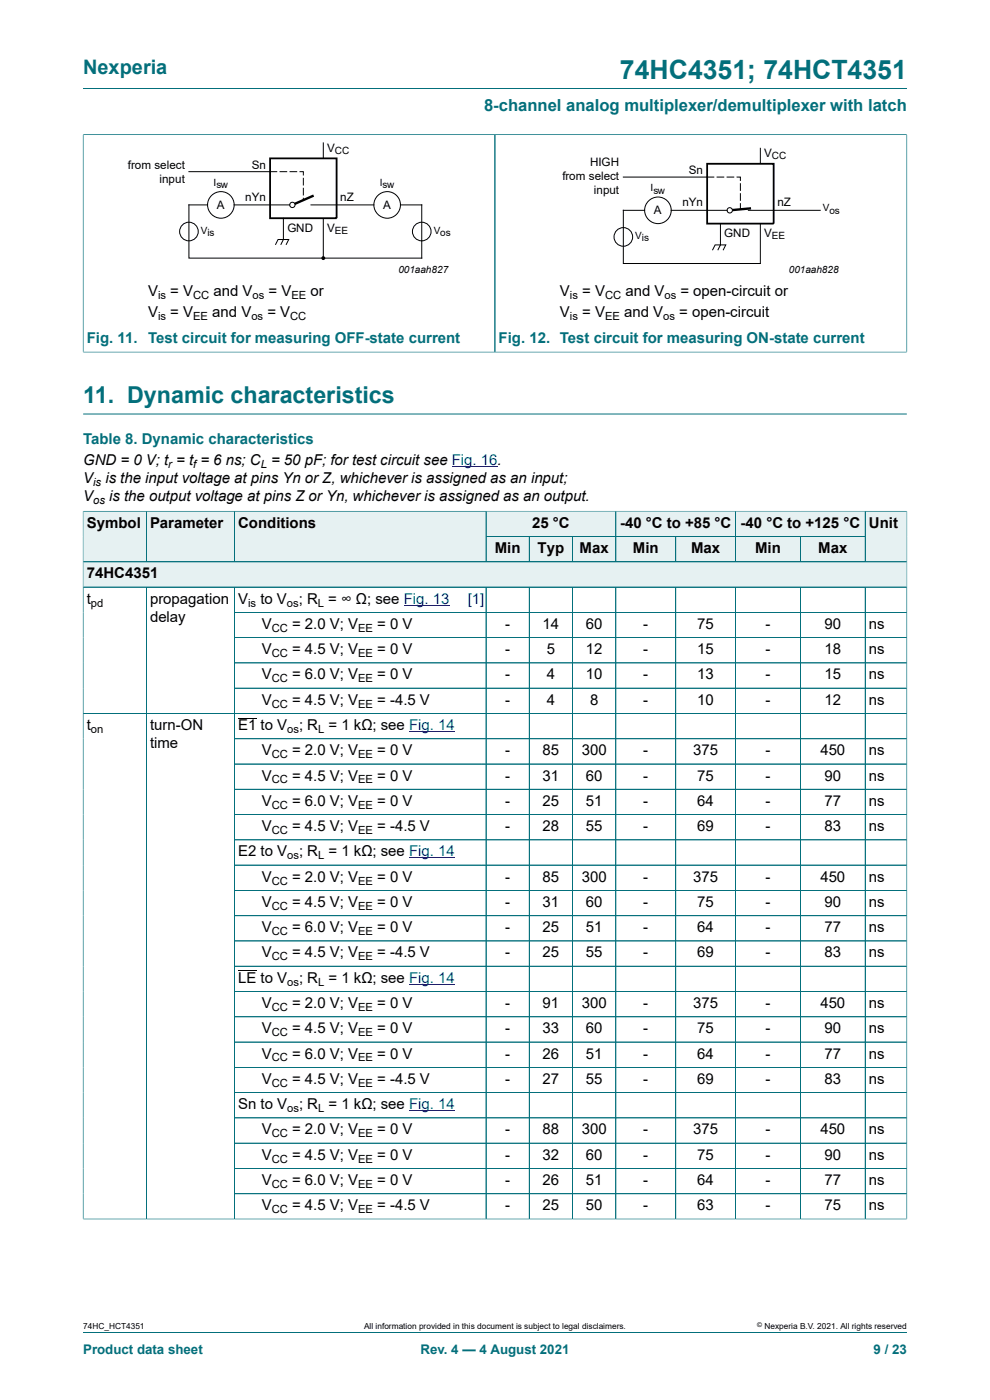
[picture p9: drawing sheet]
<svg xmlns="http://www.w3.org/2000/svg" width="210mm" height="297mm" viewBox="0 0 210 297" stroke-linecap="round" stroke-linejoin="round" font-family="sans-serif">
<path d="M17.6 18.8h174.8M17.6 28.6h87.4v46.1h-87.4M17.6 28.5v46.3" fill="none" stroke="#036f7b" stroke-width=".21"/>
<path d="M66.5 41.5l-4.5 2" fill="none" stroke="#000" stroke-width=".51"/>
<circle cx="62" cy="43.5" r=".56" fill="#fff"/>
<g fill="none" stroke="#000" stroke-width=".21">
<path d="M40.1 36.4h18.6M59.4 36.4h1.4M61.5 36.4h1.4M63.6 36.4h.7v.7M64.3 37.8v1.4M64.3 39.9v1.5M68.6 30.2v3.4M44 43.5h-3.9v11.3h49.4v-11.3h-4.6M49.7 43.5h11.8M58.4 51.9l.6-1.1h2.2l-.5 1.1M60.1 46.3v4.5l-.6 1.1M64.3 42.1v.2"/>
<path d="M66 43.5h13.3M68.6 46.3v8.5"/>
<circle cx="40.1" cy="49.1" r="1.98"/>
<circle cx="46.9" cy="43.5" r="2.81"/>
<circle cx="62" cy="43.5" r=".56"/>
<circle cx="82.1" cy="43.5" r="2.81"/>
<circle cx="89.5" cy="49.1" r="1.98"/>
<circle cx="139.6" cy="44.6" r="2.81"/>
</g>
<circle cx="68.6" cy="54.8" r=".28" fill="#000"/>
<circle cx="68.6" cy="54.8" r=".28" fill="none" stroke="#000" stroke-width=".25"/>
<path d="M57.3 33.6h14.1v12.7h-14.1z" fill="none" stroke="#000" stroke-width=".38"/>
<path d="M192.4 28.5v46.3M192.4 28.6h-87.4v46.1h87.4" fill="none" stroke="#036f7b" stroke-width=".21"/>
<path d="M159.3 44.2l-4.5 .4" fill="none" stroke="#000" stroke-width=".51"/>
<circle cx="154.8" cy="44.6" r=".56" fill="#fff"/>
<g fill="none" stroke="#000" stroke-width=".21">
<path d="M132.2 37.6h19.2M152.1 37.6h1.4M154.2 37.6h1.4M156.3 37.6h.8v.7M157.1 39v1.4M161.3 31.4v3.3M136.7 44.6h-4.5v11.3h29.1v-8.5M142.4 44.6h11.8M151.1 53.1l.6-1.1h2.2l-.5 1.1M152.8 47.4v4.6l-.5 1.1M157.1 41.1v1.4M157.1 43.2v1.1"/>
<path d="M158.7 44.6h15.3"/>
<circle cx="132.2" cy="50.3" r="1.98"/>
<circle cx="154.8" cy="44.6" r=".56"/>
</g>
<path d="M150 34.7h14.1v12.7h-14.1z" fill="none" stroke="#000" stroke-width=".38"/>
<path d="M17.6 28.6v46M17.7 28.6h174.6M105 28.6v46M192.4 28.6v46M17.7 74.7h174.6M17.6 87.8h174.8M103.1 108.5h27.5v5.3h-27.5z" fill="none" stroke="#036f7b" stroke-width=".21"/>
<path d="M95.8 99h9.7" fill="none" stroke="#00f" stroke-width=".21"/>
<path d="M103.2 108.5h27.4v5.3h-27.4z" fill="#e6f1f2"/>
<path d="M130.6 108.5h25.4v5.3h-25.4z" fill="none" stroke="#036f7b" stroke-width=".21"/>
<path d="M130.7 108.5h25.3v5.3h-25.3z" fill="#e6f1f2"/>
<path d="M156 108.5h27.5v5.3h-27.5z" fill="none" stroke="#036f7b" stroke-width=".21"/>
<path d="M156.1 108.5h27.4v5.3h-27.4z" fill="#e6f1f2"/>
<path d="M17.6 108.4v10.8h13.4v-10.7h-13.4" fill="none" stroke="#036f7b" stroke-width=".21"/>
<path d="M17.7 108.5h13.3v10.6h-13.3z" fill="#e6f1f2"/>
<path d="M31 108.5h18.7v10.7h-18.7z" fill="none" stroke="#036f7b" stroke-width=".21"/>
<path d="M31.1 108.5h18.6v10.6h-18.6z" fill="#e6f1f2"/>
<path d="M102 108.5h-52.3v10.7h52.3" fill="none" stroke="#036f7b" stroke-width=".21"/>
<path d="M49.8 108.5h52.2v10.6h-52.2z" fill="#e6f1f2"/>
<path d="M102 108.5h1.1v10.7h-1.1" fill="none" stroke="#036f7b" stroke-width=".21"/>
<g fill="#e6f1f2">
<path d="M102 108.5h1v10.6h-1z"/>
<path d="M103.2 113.9h9v5.2h-9z"/>
</g>
<path d="M103.1 113.8h9.2v5.4h-9.2z" fill="none" stroke="#036f7b" stroke-width=".21"/>
<path d="M112.4 113.9h9v5.2h-9z" fill="#e6f1f2"/>
<path d="M112.3 113.8h9.2v5.4h-9.2z" fill="none" stroke="#036f7b" stroke-width=".21"/>
<path d="M121.5 113.9h9.1v5.2h-9.1z" fill="#e6f1f2"/>
<path d="M121.5 113.8h9.1v5.4h-9.1z" fill="none" stroke="#036f7b" stroke-width=".21"/>
<path d="M130.7 113.9h12.6v5.2h-12.6z" fill="#e6f1f2"/>
<path d="M130.6 113.8h12.7v5.4h-12.7z" fill="none" stroke="#036f7b" stroke-width=".21"/>
<path d="M143.4 113.9h12.6v5.2h-12.6z" fill="#e6f1f2"/>
<path d="M143.3 113.8h12.7v5.4h-12.7z" fill="none" stroke="#036f7b" stroke-width=".21"/>
<path d="M156.1 113.9h13.6v5.2h-13.6z" fill="#e6f1f2"/>
<path d="M156 113.8h13.8v5.4h-13.8z" fill="none" stroke="#036f7b" stroke-width=".21"/>
<path d="M169.9 113.9h13.6v5.2h-13.6z" fill="#e6f1f2"/>
<path d="M192.4 108.4v10.8h-22.6v-5.4h13.7M192.4 108.5h-8.9v10.7" fill="none" stroke="#036f7b" stroke-width=".21"/>
<path d="M183.6 108.5h8.7v10.6h-8.7z" fill="#e6f1f2"/>
<path d="M17.6 119.2h174.8v5.3h-174.8z" fill="none" stroke="#036f7b" stroke-width=".21"/>
<path d="M17.7 119.3h174.6v5.2h-174.6z" fill="#e6f1f2"/>
<g fill="none" stroke="#036f7b" stroke-width=".21">
<path d="M17.6 108.5v150.2M17.7 108.5h174.6M17.7 119.2h174.6M31 108.5v10.6M49.7 108.5v10.6M103.1 108.5v10.6M103.2 113.8h80.3M112.3 113.9v5.2M121.5 113.9v5.2M130.6 108.5v10.6M143.3 113.9v5.2M156 108.5v10.6"/>
<path d="M169.8 113.9v5.2M183.5 108.5v10.6M192.4 108.5v150.2M17.6 124.5h174.8M31 124.5v134.1M49.7 124.5v134.1M103.1 124.5v134.1M112.3 124.5v134.1M121.5 124.5v134.1M130.6 124.5v134.1M143.3 124.5v134.1M156 124.5v134.1"/>
<path d="M169.8 124.5v134.1M183.5 124.5v134.1M192.4 129.9h-142.7M192.4 135.3h-142.7M17.6 151.4h174.8M49.7 140.6h142.7M192.4 146h-142.7M192.4 156.7h-142.7M49.7 167.4h142.7M49.7 178.2h142.7M192.4 162.1h-142.7M192.4 172.8h-142.7"/>
<path d="M49.7 194.3h142.7M192.4 183.5h-142.7M192.4 188.9h-142.7M192.4 199.6h-142.7M49.7 205h142.7M192.4 210.3h-142.7M192.4 215.7h-142.7M49.7 226.4h142.7M192.4 221.1h-142.7M192.4 231.8h-142.7M192.4 237.2h-142.7M49.7 253.2h142.7"/>
<path d="M192.4 242.5h-142.7M192.4 247.9h-142.7M192.4 258.6h-174.8M17.6 282.6h174.8"/>
</g>
<path d="M85.6 128.4h9.7M86.8 155.2h9.7M86.8 182h9.7M86.8 208.8h9.7M86.8 235.6h9.7" fill="none" stroke="#00f" stroke-width=".21"/>
<path d="M50.5 152.4h3.9M50.5 206h3.9" fill="none" stroke="#000" stroke-width=".21"/>
<text font-size="5.6" fill="#036f7b" x="131.5" y="16.8">74HC4351; 74HCT4351</text>
<text font-size="4.9" fill="#036f7b" x="17.6" y="85.5">11. Dynamic characteristics</text>
<text font-size="4.2" fill="#036f7b" x="17.6" y="15.6">Nexperia</text>
<text font-size="3.5" fill="#036f7b" x="102.7" y="23.7">8-channel analog multiplexer/demultiplexer with latch</text>
<g font-size="3.2">
<text x="31.4" y="62.8">V</text>
<text x="36.1" y="62.8">= V</text>
<text x="45.3" y="62.8">and V</text>
<text x="57" y="62.8">= V</text>
<text x="65.9" y="62.8">or</text>
<text x="118.8" y="62.8">V</text>
<text x="123.5" y="62.8">= V</text>
<text x="132.7" y="62.8">and V</text>
<text x="144.3" y="62.8">= open-circuit or</text>
<text x="31.4" y="67.3">V</text>
<text x="36.1" y="67.3">= V</text>
<text x="45" y="67.3">and V</text>
<text x="56.7" y="67.3">= V</text>
<text x="118.8" y="67.3">V</text>
<text x="123.5" y="67.3">= V</text>
<text x="132.4" y="67.3">and V</text>
<text x="144.1" y="67.3">= open-circuit</text>
<text x="17.6" y="98.7">GND = 0 V; t = t = 6 ns; C = 50 pF; for test circuit see Fig. 16.</text>
<text x="17.6" y="102.5">V</text>
<text x="17.6" y="106.3">V</text>
<text x="22.4" y="102.5">is the input voltage at pins Yn or Z, whichever is assigned as an input;</text>
<text x="23.1" y="106.3">is the output voltage at pins Z or Yn, whichever is assigned as an output.</text>
<text x="18.4" y="112">Symbol</text>
<text x="31.8" y="112">Parameter</text>
<text x="50.5" y="112">Conditions</text>
<text x="112.9" y="112">25 °C</text>
<text x="131.5" y="112">-40 °C to +85 °C</text>
<text x="157.1" y="112">-40 °C to +125 °C</text>
<text x="184.3" y="112">Unit</text>
<text x="105" y="117.3">Min</text>
<text x="114" y="117.3">Typ</text>
<text x="123" y="117.3">Max</text>
<text x="134.2" y="117.3">Min</text>
<text x="146.6" y="117.3">Max</text>
<text x="160.2" y="117.3">Min</text>
<text x="173.6" y="117.3">Max</text>
<text x="18.4" y="122.7">74HC4351</text>
<text x="18.4" y="128.1">t</text>
<text x="31.8" y="128.1">propagation</text>
<text x="31.8" y="131.9">delay</text>
<text x="50.5" y="128.1">V</text>
<text x="55.2" y="128.1">to V</text>
<text x="63.4" y="128.1">; R = ∞ Ω; see Fig. 13</text>
<text x="55.5" y="133.4">V</text>
<text x="61.9" y="133.4">= 2.0 V; V</text>
<text x="80" y="133.4">= 0 V</text>
<text x="107.2" y="133.4">-</text>
<text x="115.1" y="133.4">14</text>
<text x="124.3" y="133.4">60</text>
<text x="136.4" y="133.4">-</text>
<text x="147.9" y="133.4">75</text>
<text x="162.4" y="133.4">-</text>
<text x="174.9" y="133.4">90</text>
<text x="184.3" y="133.4">ns</text>
<text x="55.5" y="138.8">V</text>
<text x="61.9" y="138.8">= 4.5 V; V</text>
<text x="80" y="138.8">= 0 V</text>
<text x="107.2" y="138.8">-</text>
<text x="116" y="138.8">5</text>
<text x="124.3" y="138.8">12</text>
<text x="136.4" y="138.8">-</text>
<text x="147.9" y="138.8">15</text>
<text x="162.4" y="138.8">-</text>
<text x="174.9" y="138.8">18</text>
<text x="184.3" y="138.8">ns</text>
<text x="55.5" y="144.1">V</text>
<text x="55.5" y="149.5">V</text>
<text x="61.9" y="144.1">= 6.0 V; V</text>
<text x="61.9" y="149.5">= 4.5 V; V</text>
<text x="80" y="144.1">= 0 V</text>
<text x="80" y="149.5">= -4.5 V</text>
<text x="107.2" y="144.1">-</text>
<text x="107.2" y="149.5">-</text>
<text x="116" y="144.1">4</text>
<text x="116" y="149.5">4</text>
<text x="124.3" y="144.1">10</text>
<text x="125.2" y="149.5">8</text>
<text x="136.4" y="144.1">-</text>
<text x="136.4" y="149.5">-</text>
<text x="147.9" y="144.1">13</text>
<text x="147.9" y="149.5">10</text>
<text x="162.4" y="144.1">-</text>
<text x="162.4" y="149.5">-</text>
<text x="174.9" y="144.1">15</text>
<text x="174.9" y="149.5">12</text>
<text x="184.3" y="144.1">ns</text>
<text x="184.3" y="149.5">ns</text>
<text x="18.4" y="154.9">t</text>
<text x="31.8" y="154.9">turn-ON</text>
<text x="50.5" y="154.9">E1 to V</text>
<text x="63.4" y="154.9">; R = 1 kΩ; see Fig. 14</text>
<text x="31.8" y="158.7">time</text>
<text x="55.5" y="160.2">V</text>
<text x="61.9" y="160.2">= 2.0 V; V</text>
<text x="80" y="160.2">= 0 V</text>
<text x="107.2" y="160.2">-</text>
<text x="115.1" y="160.2">85</text>
<text x="123.4" y="160.2">300</text>
<text x="136.4" y="160.2">-</text>
<text x="147" y="160.2">375</text>
<text x="162.4" y="160.2">-</text>
<text x="174" y="160.2">450</text>
<text x="184.3" y="160.2">ns</text>
<text x="55.5" y="165.6">V</text>
<text x="61.9" y="165.6">= 4.5 V; V</text>
<text x="80" y="165.6">= 0 V</text>
<text x="107.2" y="165.6">-</text>
<text x="115.1" y="165.6">31</text>
<text x="124.3" y="165.6">60</text>
<text x="136.4" y="165.6">-</text>
<text x="147.9" y="165.6">75</text>
<text x="162.4" y="165.6">-</text>
<text x="174.9" y="165.6">90</text>
<text x="184.3" y="165.6">ns</text>
<text x="55.5" y="170.9">V</text>
<text x="61.9" y="170.9">= 6.0 V; V</text>
<text x="80" y="170.9">= 0 V</text>
<text x="107.2" y="170.9">-</text>
<text x="115.1" y="170.9">25</text>
<text x="124.3" y="170.9">51</text>
<text x="136.4" y="170.9">-</text>
<text x="147.9" y="170.9">64</text>
<text x="162.4" y="170.9">-</text>
<text x="174.9" y="170.9">77</text>
<text x="184.3" y="170.9">ns</text>
<text x="55.5" y="176.3">V</text>
<text x="61.9" y="176.3">= 4.5 V; V</text>
<text x="80" y="176.3">= -4.5 V</text>
<text x="107.2" y="176.3">-</text>
<text x="115.1" y="176.3">28</text>
<text x="124.3" y="176.3">55</text>
<text x="136.4" y="176.3">-</text>
<text x="147.9" y="176.3">69</text>
<text x="162.4" y="176.3">-</text>
<text x="174.9" y="176.3">83</text>
<text x="184.3" y="176.3">ns</text>
<text x="50.5" y="181.7">E2 to V</text>
<text x="63.4" y="181.7">; R = 1 kΩ; see Fig. 14</text>
<text x="55.5" y="187">V</text>
<text x="61.9" y="187">= 2.0 V; V</text>
<text x="80" y="187">= 0 V</text>
<text x="107.2" y="187">-</text>
<text x="115.1" y="187">85</text>
<text x="123.4" y="187">300</text>
<text x="136.4" y="187">-</text>
<text x="147" y="187">375</text>
<text x="162.4" y="187">-</text>
<text x="174" y="187">450</text>
<text x="184.3" y="187">ns</text>
<text x="55.5" y="192.4">V</text>
<text x="55.5" y="197.8">V</text>
<text x="61.9" y="192.4">= 4.5 V; V</text>
<text x="61.9" y="197.8">= 6.0 V; V</text>
<text x="80" y="192.4">= 0 V</text>
<text x="80" y="197.8">= 0 V</text>
<text x="107.2" y="192.4">-</text>
<text x="107.2" y="197.8">-</text>
<text x="115.1" y="192.4">31</text>
<text x="115.1" y="197.8">25</text>
<text x="124.3" y="192.4">60</text>
<text x="124.3" y="197.8">51</text>
<text x="136.4" y="192.4">-</text>
<text x="136.4" y="197.8">-</text>
<text x="147.9" y="192.4">75</text>
<text x="147.9" y="197.8">64</text>
<text x="162.4" y="192.4">-</text>
<text x="162.4" y="197.8">-</text>
<text x="174.9" y="192.4">90</text>
<text x="174.9" y="197.8">77</text>
<text x="184.3" y="192.4">ns</text>
<text x="184.3" y="197.8">ns</text>
<text x="55.5" y="203.1">V</text>
<text x="61.9" y="203.1">= 4.5 V; V</text>
<text x="80" y="203.1">= -4.5 V</text>
<text x="107.2" y="203.1">-</text>
<text x="115.1" y="203.1">25</text>
<text x="124.3" y="203.1">55</text>
<text x="136.4" y="203.1">-</text>
<text x="147.9" y="203.1">69</text>
<text x="162.4" y="203.1">-</text>
<text x="174.9" y="203.1">83</text>
<text x="184.3" y="203.1">ns</text>
<text x="50.5" y="208.5">LE to V</text>
<text x="63.4" y="208.5">; R = 1 kΩ; see Fig. 14</text>
<text x="55.5" y="213.8">V</text>
<text x="61.9" y="213.8">= 2.0 V; V</text>
<text x="80" y="213.8">= 0 V</text>
<text x="107.2" y="213.8">-</text>
<text x="115.1" y="213.8">91</text>
<text x="123.4" y="213.8">300</text>
<text x="136.4" y="213.8">-</text>
<text x="147" y="213.8">375</text>
<text x="162.4" y="213.8">-</text>
<text x="174" y="213.8">450</text>
<text x="184.3" y="213.8">ns</text>
<text x="55.5" y="219.2">V</text>
<text x="61.9" y="219.2">= 4.5 V; V</text>
<text x="80" y="219.2">= 0 V</text>
<text x="107.2" y="219.2">-</text>
<text x="115.1" y="219.2">33</text>
<text x="124.3" y="219.2">60</text>
<text x="136.4" y="219.2">-</text>
<text x="147.9" y="219.2">75</text>
<text x="162.4" y="219.2">-</text>
<text x="174.9" y="219.2">90</text>
<text x="184.3" y="219.2">ns</text>
<text x="55.5" y="224.6">V</text>
<text x="61.9" y="224.6">= 6.0 V; V</text>
<text x="80" y="224.6">= 0 V</text>
<text x="107.2" y="224.6">-</text>
<text x="115.1" y="224.6">26</text>
<text x="124.3" y="224.6">51</text>
<text x="136.4" y="224.6">-</text>
<text x="147.9" y="224.6">64</text>
<text x="162.4" y="224.6">-</text>
<text x="174.9" y="224.6">77</text>
<text x="184.3" y="224.6">ns</text>
<text x="55.5" y="229.9">V</text>
<text x="61.9" y="229.9">= 4.5 V; V</text>
<text x="80" y="229.9">= -4.5 V</text>
<text x="107.2" y="229.9">-</text>
<text x="115.1" y="229.9">27</text>
<text x="124.3" y="229.9">55</text>
<text x="136.4" y="229.9">-</text>
<text x="147.9" y="229.9">69</text>
<text x="162.4" y="229.9">-</text>
<text x="174.9" y="229.9">83</text>
<text x="184.3" y="229.9">ns</text>
<text x="50.5" y="235.3">Sn to V</text>
<text x="63.4" y="235.3">; R = 1 kΩ; see Fig. 14</text>
<text x="55.5" y="240.7">V</text>
<text x="61.9" y="240.7">= 2.0 V; V</text>
<text x="80" y="240.7">= 0 V</text>
<text x="107.2" y="240.7">-</text>
<text x="115.1" y="240.7">88</text>
<text x="123.4" y="240.7">300</text>
<text x="136.4" y="240.7">-</text>
<text x="147" y="240.7">375</text>
<text x="162.4" y="240.7">-</text>
<text x="174" y="240.7">450</text>
<text x="184.3" y="240.7">ns</text>
<text x="55.5" y="246">V</text>
<text x="55.5" y="251.4">V</text>
<text x="61.9" y="246">= 4.5 V; V</text>
<text x="61.9" y="251.4">= 6.0 V; V</text>
<text x="80" y="246">= 0 V</text>
<text x="80" y="251.4">= 0 V</text>
<text x="107.2" y="246">-</text>
<text x="107.2" y="251.4">-</text>
<text x="115.1" y="246">32</text>
<text x="115.1" y="251.4">26</text>
<text x="124.3" y="246">60</text>
<text x="124.3" y="251.4">51</text>
<text x="136.4" y="246">-</text>
<text x="136.4" y="251.4">-</text>
<text x="147.9" y="246">75</text>
<text x="147.9" y="251.4">64</text>
<text x="162.4" y="246">-</text>
<text x="162.4" y="251.4">-</text>
<text x="174.9" y="246">90</text>
<text x="174.9" y="251.4">77</text>
<text x="184.3" y="246">ns</text>
<text x="184.3" y="251.4">ns</text>
<text x="55.5" y="256.7">V</text>
<text x="61.9" y="256.7">= 4.5 V; V</text>
<text x="80" y="256.7">= -4.5 V</text>
<text x="107.2" y="256.7">-</text>
<text x="115.1" y="256.7">25</text>
<text x="124.3" y="256.7">50</text>
<text x="136.4" y="256.7">-</text>
<text x="147.9" y="256.7">63</text>
<text x="162.4" y="256.7">-</text>
<text x="174.9" y="256.7">75</text>
<text x="184.3" y="256.7">ns</text>
</g>
<g font-size="3.2" fill="#036f7b">
<text x="18.4" y="72.8">Fig. 11.</text>
<text x="31.4" y="72.8">Test circuit for measuring OFF-state current</text>
<text x="105.8" y="72.8">Fig. 12. Test circuit for measuring ON-state current</text>
<text x="17.6" y="94.2">Table 8. Dynamic characteristics</text>
</g>
<text font-size="3.2" fill="#00f" x="99.2" y="128.1">[1]</text>
<g font-size="2.8" fill="#036f7b">
<text x="17.6" y="287.2">Product data sheet</text>
<text x="89.2" y="287.2">Rev. 4 — 4 August 2021</text>
<text x="185.3" y="287.2">9 / 23</text>
</g>
<g font-size="2.5">
<text x="27.1" y="35.8">from select</text>
<text x="53.4" y="35.8">Sn</text>
<text x="69.4" y="32.2">V</text>
<text x="125.2" y="35.3">HIGH</text>
<text x="162.1" y="33.3">V</text>
<text x="33.8" y="38.8">input</text>
<text x="119.3" y="38.3">from select</text>
<text x="126" y="41.2">input</text>
<text x="146.1" y="37">Sn</text>
<text x="46" y="44.3">A</text>
<text x="52" y="42.6">nYn</text>
<text x="72.2" y="42.6">nZ</text>
<text x="81.3" y="44.3">A</text>
<text x="138.7" y="45.4">A</text>
<text x="144.8" y="43.7">nYn</text>
<text x="164.9" y="43.7">nZ</text>
<text x="61" y="49.1">GND</text>
<text x="69.4" y="49.1">V</text>
<text x="153.6" y="50.2">GND</text>
<text x="162.1" y="50.2">V</text>
</g>
<g font-size="2.4">
<text x="33.5" y="63.4">is</text>
<text x="41" y="63.4">CC</text>
<text x="53.6" y="63.4">os</text>
<text x="61.8" y="63.4">EE</text>
<text x="120.9" y="63.4">is</text>
<text x="128.3" y="63.4">CC</text>
<text x="140.9" y="63.4">os</text>
<text x="33.5" y="67.9">is</text>
<text x="41" y="67.9">EE</text>
<text x="53.3" y="67.9">os</text>
<text x="61.6" y="67.9">CC</text>
<text x="120.9" y="67.9">is</text>
<text x="128.3" y="67.9">EE</text>
<text x="140.7" y="67.9">os</text>
<text x="35.7" y="99.3">r</text>
<text x="41" y="99.3">f</text>
<text x="55.3" y="99.3">L</text>
<text x="19.8" y="103.1">is</text>
<text x="19.8" y="106.9">os</text>
<text x="19.3" y="128.7">pd</text>
<text x="52.6" y="128.7">is</text>
<text x="60.9" y="128.7">os</text>
<text x="67.4" y="128.7">L</text>
<text x="57.6" y="134">CC</text>
<text x="76" y="134">EE</text>
<text x="57.6" y="139.4">CC</text>
<text x="76" y="139.4">EE</text>
<text x="57.6" y="144.8">CC</text>
<text x="76" y="144.8">EE</text>
<text x="19.3" y="155.5">on</text>
<text x="57.6" y="150.1">CC</text>
<text x="60.9" y="155.5">os</text>
<text x="67.5" y="155.5">L</text>
<text x="76" y="150.1">EE</text>
<text x="57.6" y="160.8">CC</text>
<text x="76" y="160.8">EE</text>
<text x="57.6" y="166.2">CC</text>
<text x="76" y="166.2">EE</text>
<text x="57.6" y="171.6">CC</text>
<text x="76" y="171.6">EE</text>
<text x="57.6" y="176.9">CC</text>
<text x="76" y="176.9">EE</text>
<text x="60.9" y="182.3">os</text>
<text x="67.5" y="182.3">L</text>
<text x="57.6" y="187.7">CC</text>
<text x="76" y="187.7">EE</text>
<text x="57.6" y="193">CC</text>
<text x="76" y="193">EE</text>
<text x="57.6" y="198.4">CC</text>
<text x="57.6" y="203.7">CC</text>
<text x="76" y="198.4">EE</text>
<text x="76" y="203.7">EE</text>
<text x="60.9" y="209.1">os</text>
<text x="67.5" y="209.1">L</text>
<text x="57.6" y="214.5">CC</text>
<text x="76" y="214.5">EE</text>
<text x="57.6" y="219.8">CC</text>
<text x="76" y="219.8">EE</text>
<text x="57.6" y="225.2">CC</text>
<text x="76" y="225.2">EE</text>
<text x="57.6" y="230.5">CC</text>
<text x="76" y="230.5">EE</text>
<text x="60.9" y="235.9">os</text>
<text x="67.5" y="235.9">L</text>
<text x="57.6" y="241.3">CC</text>
<text x="76" y="241.3">EE</text>
<text x="57.6" y="246.6">CC</text>
<text x="57.6" y="252">CC</text>
<text x="76" y="246.6">EE</text>
<text x="76" y="252">EE</text>
<text x="57.6" y="257.4">CC</text>
<text x="76" y="257.4">EE</text>
</g>
<g font-size="2.1">
<text x="71" y="32.7">CC</text>
<text x="163.7" y="33.8">CC</text>
<text x="45.3" y="39.5">Isw</text>
<text x="80.6" y="39.5">Isw</text>
<text x="138" y="40.6">Isw</text>
<text x="174.5" y="44.9">Vos</text>
<text x="42.6" y="49.6">Vis</text>
<text x="71" y="49.6">EE</text>
<text x="92" y="49.6">Vos</text>
<text x="134.7" y="50.8">Vis</text>
<text x="163.7" y="50.7">EE</text>
<text x="84.5" y="57.8">001aah827</text>
<text x="167.3" y="57.8">001aah828</text>
</g>
<g font-size="1.8">
<text x="17.6" y="282">74HC_HCT4351</text>
<text x="77.2" y="282">All information provided in this document is subject to legal disclaimers.</text>
<text x="162.2" y="282">Nexperia B.V. 2021. All rights reserved</text>
</g>
<text font-size="1.4" x="160.6" y="281.6">©</text>
</svg>
